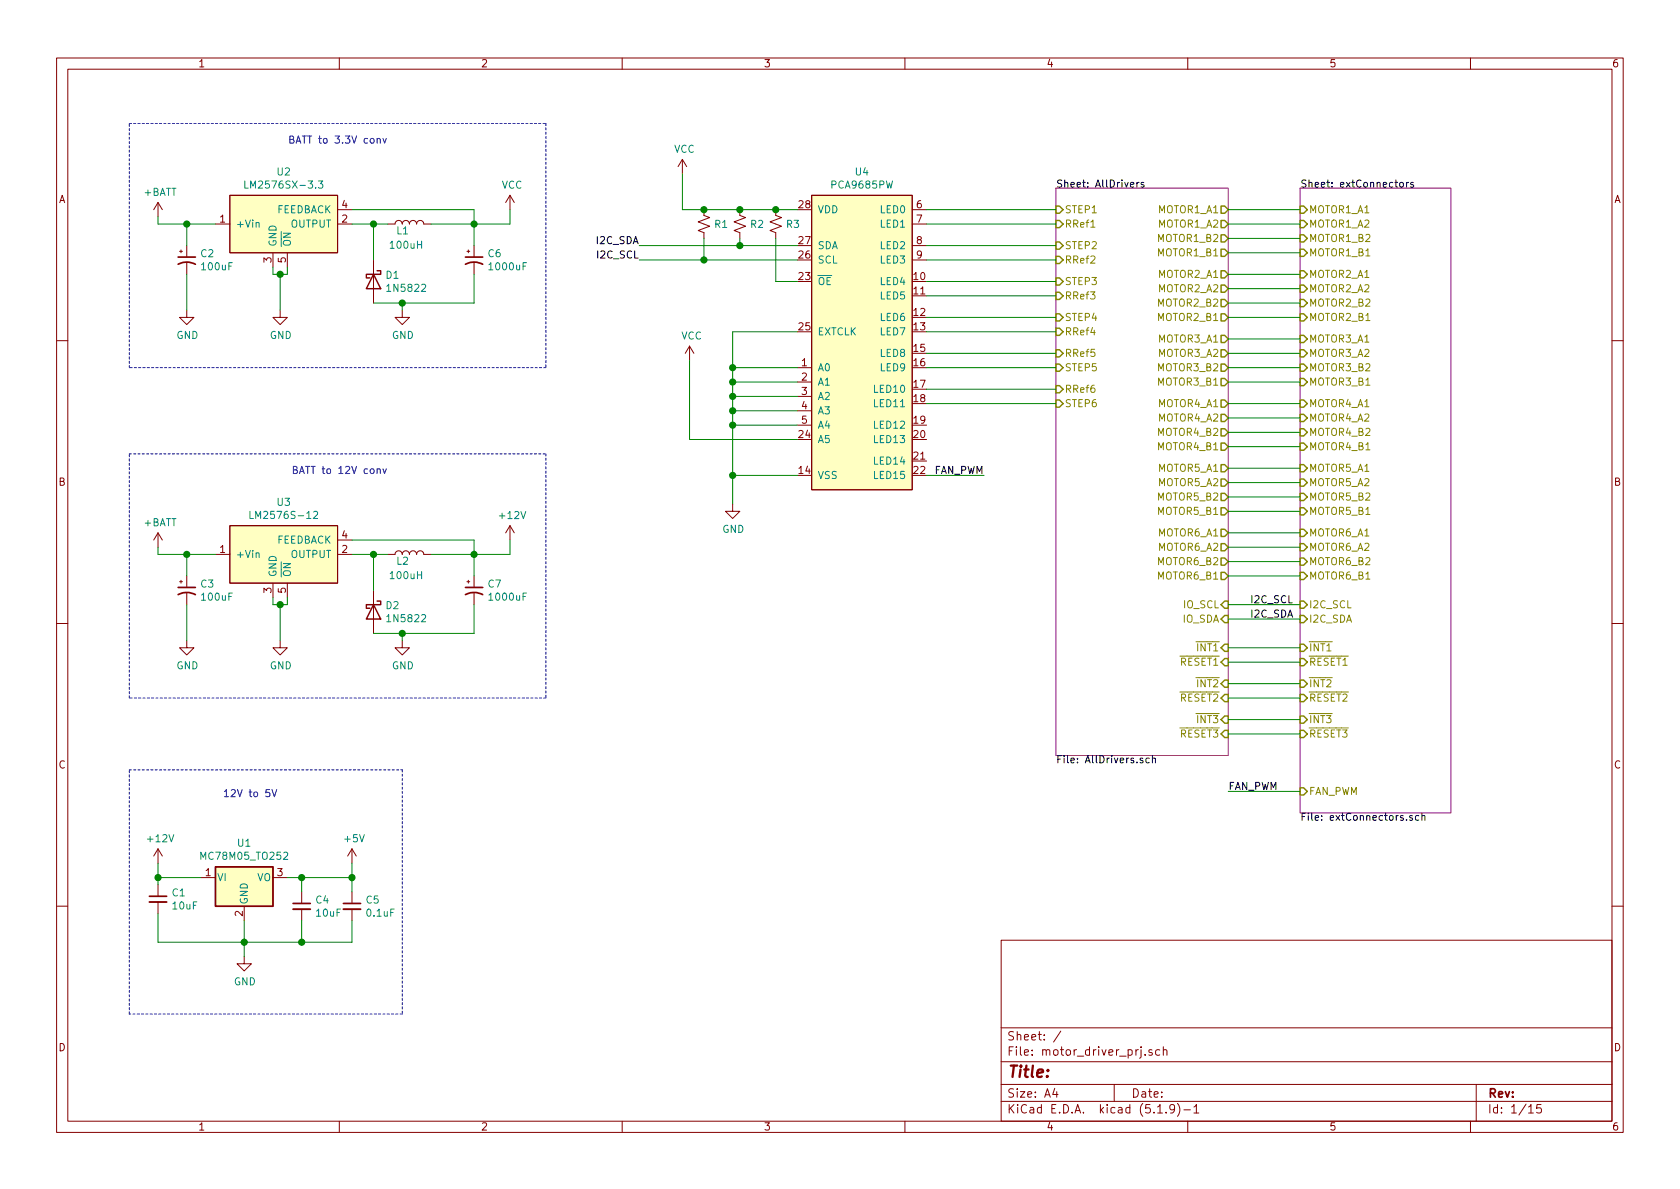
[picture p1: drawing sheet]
<svg xmlns="http://www.w3.org/2000/svg" width="297mm" height="210mm" viewBox="0 0 297 210" stroke-linecap="round" stroke-linejoin="round" font-family="sans-serif">
<g fill="none" stroke="#840000" stroke-width=".18">
<path d="M10 10.3h277v189.9h-277zM12 12.2h273v186.1h-273zM60 10.3v1.9M110 10.3v1.9M160 10.3v1.9M210 10.3v1.9M260 10.3v1.9M27.9 35.8v2.5M27.9 35.8l-.7 1.3M27.9 35.8l.8 1.3M38.1 39.6h2.5M40.6 34.5h19.1v10.2h-19.1z"/>
<path d="M59.7 37.1h2.5M59.7 39.6h2.5M68.6 39.6h1.2a.63 .63 0 0 1 .7-.6 .63 .63 0 0 1 .6 .6 .63 .63 0 0 1 .7-.6 .63 .63 0 0 1 .6 .6 .63 .63 0 0 1 .6-.6 .63 .63 0 0 1 .7 .6 .63 .63 0 0 1 .6-.6 .63 .63 0 0 1 .6 .6h1.3M90.2 34.5v2.6M90.2 34.5l-.8 1.3M90.2 34.5l.7 1.3M120.6 28.2l-.7 1.3M120.6 28.2v2.5M120.6 28.2l.8 1.3M124.5 37.1v1l1 .4-2.1 .7 2.1 .8-2.1 .8 1.1 .3v1.1M130.8 37.1v1l1 .4-2 .7 2 .8-2 .8 1 .3v1.1M137.2 37.1v1l1 .4-2.1 .7 2.1 .8-2.1 .8 1.1 .3v1.1"/>
<path d="M143.5 34.5h17.8v52.1h-17.8zM161.3 37.1h2.5M161.3 39.6h2.5M31.7 44.4h.6M32 44.2v.5M33 54.9v1.2h1.3l-1.3 1.3-1.3-1.3h1.3M33 43.4v2.1M33 46.5v2M48.3 44.7v2.5M49.5 54.9v1.2h1.3l-1.3 1.3-1.2-1.3h1.2M50.8 44.7v2.5M66 46v7.6"/>
<path d="M71.1 54.9v1.2h1.3l-1.3 1.3-1.3-1.3h1.3M82.5 44.4h.6M82.8 44.2v.5M83.8 43.4v2.1M83.8 46.5v2M161.3 43.4h2.5M161.3 46h2.5M10 60.2h2M121.9 61.2l-.7 1.3M121.9 61.2v2.5M121.9 61.2l.8 1.3M141 65h2.5"/>
<path d="M141 67.6h2.5M141 70.1h2.5M141 72.6h2.5M141 75.2h2.5M285 60.2h2M27.9 94.2l-.7 1.3M27.9 94.2v2.6M27.9 94.2l.8 1.3M38.1 98h2.5M40.6 93h19.1v10.1h-19.1zM59.7 98h2.5M59.7 95.5h2.5"/>
<path d="M68.6 98h1.2a.63 .63 0 0 1 .7-.6 .63 .63 0 0 1 .6 .6 .63 .63 0 0 1 .7-.6 .63 .63 0 0 1 .6 .6 .63 .63 0 0 1 .6-.6 .63 .63 0 0 1 .7 .6 .63 .63 0 0 1 .6-.6 .63 .63 0 0 1 .6 .6h1.3M90.2 93l-.8 1.2M90.2 93v2.5M90.2 93l.7 1.2M129.5 89.1v1.3h1.3l-1.3 1.3-1.2-1.3h1.2M10 110.3h2M31.7 102.9h.6M32 102.6v.5M33 113.3v1.2h1.3l-1.3 1.3-1.3-1.3h1.3M33 101.8v2.1M33 104.9v2M48.3 103.1v2.6"/>
<path d="M49.5 113.3v1.2h1.3l-1.3 1.3-1.2-1.3h1.2M50.8 103.1v2.6M66 104.4v7.6M71.1 113.3v1.2h1.3l-1.3 1.3-1.3-1.3h1.3M82.5 102.9h.6M82.8 102.6v.5M83.8 101.8v2.1M83.8 104.9v2M285 110.3h2M27.9 150.1v2.5M27.9 156.5v2M27.9 159.5v2"/>
<path d="M27.9 150.1l-.7 1.3M27.9 150.1l.8 1.3M35.6 155.2h2.5M48.3 155.2h2.5M53.3 157.7v2.1M62.2 150.1v2.5M62.2 157.7v2.1M62.2 150.1l-.7 1.3M62.2 150.1l.8 1.3M10 160.2h2M43.2 169.2v1.2h1.2l-1.2 1.3-1.3-1.3h1.3M43.2 160.3v2.5"/>
<path d="M53.3 160.8v2M62.2 160.8v2M177 166.3h108v32h-108zM285 160.2h2M60 198.3v1.9M110 198.3v1.9M160 198.3v1.9M177 194.8h108M177 191.8h108M177 187.8h108M177 181.8h108M186.5 192.5l-.4 1h1"/>
<path d="M186.8 193v1M187.6 182.3l-1.3 2M197 191.8v3M202.5 186.5v.1M203.7 185.7l-.4-.1-.2 .2 .1 .2 .5 .2v.3h-.6M204.7 196.8h.8M205.1 185.7l-.5-.1-.3 .3 .1 .6 .2 .1 .5-.1M205.7 185.7l.2-.1 .3 .1 .1 .9M205.7 185.1v1.5M206.2 196.7v.1M207.7 196l-.1 .1a.48 .48 0 0 1-.6 .1l-.2-.2 .2-.6a.48 .48 0 0 1 .6 .1 1.27 1.27 0 0 1-.2 1.2l-.4 .1M208.2 195.1a1.71 1.71 0 0 1 0 2.3"/>
<path d="M209.3 196.3h1.2M210 198.3v1.9M211.1 195.8l.4-.5v1.5M211.1 196.8h.9M260 198.3v1.9M261 191.8v6.5M270.3 195.8l.4-.5v1.5M270.3 196.8h.8M272.5 195.3h-.7l-.1 .7 .2-.1 .5 .1 .1 .2v.5l-.2 .1-.6-.1"/>
</g>
<path d="M186.7 33.3h30.5v100.3h-30.5zM229.9 33.3h26.6v110.5h-26.6z" fill="none" stroke="#840084" stroke-width=".18"/>
<g fill="none" stroke="#000" stroke-width=".18">
<path d="M199.9 32.7l.6-.1-.1-.3h-.3l-.2 .1v.6h.5M201 32.3v.8M201.4 32.3l-.4 .2M202.2 32.3h-.3l-.1 .1v.2l.4 .1v.3h-.4M247.5 32.4l.2-.1 .4 .1v.5l-.1 .1-.3 .1-.2-.1zM248.7 32.3v.8M249 32.3h-.2l-.1 .2M249.9 32.3h-.3l-.2 .1 .1 .2 .4 .1v.3h-.5M202.1 134.1h-.3l-.2 .1v.2l.5 .1v.3h-.5M203.2 134.1h-.4l-.2 .2 .1 .5h.5M203.8 134.2l.1-.1h.3l.1 .8M203.8 133.6v1.3"/>
<path d="M249.7 144.3l-.3-.1-.2 .2 .1 .2 .4 .1v.3h-.5M250.9 144.3l-.4-.1-.2 .2 .1 .6h.5M251.4 144.3l.2-.1 .3 .1v.8M251.4 143.8v1.3"/>
</g>
<g fill="none" stroke="#848400" stroke-width=".25">
<path d="M186.7 36.4h.6l.7 .7-.7 .6h-.6zM186.7 39h.6l.7 .6-.7 .7h-.6zM215.9 36.4h.6l.7 .7-.7 .6h-.6zM215.9 39h.6l.7 .6-.7 .7h-.6zM229.9 36.4h.6l.6 .7-.6 .6h-.6zM229.9 39h.6l.6 .6-.6 .7h-.6zM186.7 42.8h.6l.7 .6-.7 .7h-.6zM186.7 45.3h.6l.7 .7-.7 .6h-.6zM186.7 49.1h.6l.7 .7-.7 .6h-.6zM186.7 51.7h.6l.7 .6-.7 .7h-.6zM186.7 55.5h.6l.7 .6-.7 .7h-.6zM186.7 58h.6l.7 .7-.7 .6h-.6z"/>
<path d="M215.9 41.5h.6l.7 .7-.7 .6h-.6zM215.9 44.1h.6l.7 .6-.7 .6h-.6zM215.9 47.9h.6l.7 .6-.7 .6h-.6zM215.9 50.4h.6l.7 .6-.7 .7h-.6zM215.9 53h.6l.7 .6-.7 .6h-.6zM215.9 55.5h.6l.7 .6-.7 .7h-.6zM215.9 59.3h.6l.7 .6-.7 .7h-.6zM229.9 41.5h.6l.6 .7-.6 .6h-.6zM229.9 44.1h.6l.6 .6-.6 .6h-.6zM229.9 47.9h.6l.6 .6-.6 .6h-.6zM229.9 50.4h.6l.6 .6-.6 .7h-.6zM229.9 53h.6l.6 .6-.6 .6h-.6z"/>
<path d="M229.9 55.5h.6l.6 .6-.6 .7h-.6zM229.9 59.3h.6l.6 .6-.6 .7h-.6zM186.7 68.2h.6l.7 .6-.7 .7h-.6zM186.7 70.7h.6l.7 .7-.7 .6h-.6zM186.7 61.8h.6l.7 .7-.7 .6h-.6zM186.7 64.4h.6l.7 .6-.7 .7h-.6zM215.9 61.8h.6l.7 .7-.7 .6h-.6zM215.9 64.4h.6l.7 .6-.7 .7h-.6zM215.9 66.9h.6l.7 .7-.7 .6h-.6zM215.9 70.7h.6l.7 .7-.7 .6h-.6zM215.9 73.3h.6l.7 .6-.7 .6h-.6zM215.9 75.8h.6l.7 .6-.7 .7h-.6z"/>
<path d="M215.9 78.4h.6l.7 .6-.7 .6h-.6zM229.9 61.8h.6l.6 .7-.6 .6h-.6zM229.9 64.4h.6l.6 .6-.6 .7h-.6zM229.9 66.9h.6l.6 .7-.6 .6h-.6zM229.9 70.7h.6l.6 .7-.6 .6h-.6zM229.9 73.3h.6l.6 .6-.6 .6h-.6zM229.9 75.8h.6l.6 .6-.6 .7h-.6zM229.9 78.4h.6l.6 .6-.6 .6h-.6zM215.9 82.2h.6l.7 .6-.7 .6h-.6zM215.9 84.7h.6l.7 .6-.7 .7h-.6zM215.9 87.2h.6l.7 .7-.7 .6h-.6zM215.9 89.8h.6l.7 .6-.7 .7h-.6z"/>
<path d="M215.9 93.6h.6l.7 .6-.7 .7h-.6zM215.9 96.1h.6l.7 .7-.7 .6h-.6zM215.9 98.7h.6l.7 .6-.7 .6h-.6zM229.9 82.2h.6l.6 .6-.6 .6h-.6zM229.9 84.7h.6l.6 .6-.6 .7h-.6zM229.9 87.2h.6l.6 .7-.6 .6h-.6zM229.9 89.8h.6l.6 .6-.6 .7h-.6zM229.9 93.6h.6l.6 .6-.6 .7h-.6zM229.9 96.1h.6l.6 .7-.6 .6h-.6zM229.9 98.7h.6l.6 .6-.6 .6h-.6zM215.9 106.9l.6-.6h.7v1.3h-.7zM215.9 101.2h.6l.7 .6-.7 .7h-.6z"/>
<path d="M216.5 108.8h.7v1.3h-.7l-.6-.6zM216.5 113.9h.7v1.3h-.7l-.6-.7zM216.5 116.5h.7v1.2h-.7l-.6-.6zM229.9 101.2h.6l.6 .6-.6 .7h-.6zM229.9 108.8h.6l.6 .7-.6 .6h-.6zM229.9 106.3h.6l.6 .6-.6 .7h-.6zM229.9 113.9h.6l.6 .6-.6 .7h-.6zM229.9 116.5h.6l.6 .6-.6 .6h-.6zM215.9 123.4l.6-.6h.7v1.3h-.7zM216.5 120.3h.7v1.2h-.7l-.6-.6zM216.5 126.6h.7v1.3h-.7l-.6-.7zM216.5 129.2h.7v1.2h-.7l-.6-.6z"/>
<path d="M229.9 120.3h.6l.6 .6-.6 .6h-.6zM229.9 122.8h.6l.6 .6-.6 .7h-.6zM229.9 126.6h.6l.6 .6-.6 .7h-.6zM229.9 129.2h.6l.6 .6-.6 .6h-.6zM229.9 139.3h.6l.6 .6-.6 .7h-.6z"/>
</g>
<path d="M192.9 40.2h.7M234.4 113.5h1.2" fill="none" stroke="#848400" stroke-width=".18"/>
<g fill="#ffffc2" stroke="#ffffc2" stroke-width=".18">
<path d="M143.5 34.5h17.8v52.1h-17.8z"/>
<path d="M40.6 93h19.1v10.1h-19.1z"/>
<path d="M38.1 153.3h10.2v7h-10.2z"/>
<path d="M40.6 34.5h19.1v10.2h-19.1z"/>
</g>
<path d="M43.3 32v1.3h.6M45.3 39.5l.2-.2 .3 .1v.8M56.3 32h.8l-.5 .5 .4 .1v.5l-.2 .2-.5-.2M44.2 90.4v1.3h.6M45.3 97.9l.2-.1h.3v.8M55.4 90.5l.5-.1 .3 .4-.1 .2-.7 .7h.8" fill="none" stroke="#008484" stroke-width=".18"/>
<path d="M26.4 159.5h3.1M51.8 160.8h3.1M60.7 160.8h3.1" fill="none" stroke="#840000" stroke-width=".33"/>
<path d="M31.5 46.7a3.2 3.2 0 0 1 3 0M31.5 45.5h3M82.3 46.7a3.2 3.2 0 0 1 3 0M82.3 45.5h3M31.5 105.2a3.2 3.2 0 0 1 3 0M31.5 103.9h3M82.3 105.2a3.2 3.2 0 0 1 3 0M82.3 103.9h3M26.4 158.5h3.1M51.8 159.8h3.1M60.7 159.8h3.1" fill="none" stroke="#840000" stroke-width=".3"/>
<path d="M66 48.5l1.3 2.5h-2.5zM66.7 47.9h.6v.6h-2.5v.6h.6M66 106.9l1.3 2.6h-2.5zM66.7 106.3h.6v.6h-2.5v.7h.6M38.1 153.3h10.2v7h-10.2z" fill="none" stroke="#840000" stroke-width=".25"/>
<path d="M22.9 21.8h73.6M96.5 21.8v43.2M22.9 65v-43.2M96.5 65h-73.6M22.9 80.3h73.6M96.5 80.3v43.1M22.9 123.4v-43.1M22.9 136.1h48.2M71.1 136.1v43.2M96.5 123.4h-73.6M22.9 179.3v-43.2M71.1 179.3h-48.2" fill="none" stroke="#0000c2" stroke-width=".18" stroke-dasharray=".4 .4"/>
<g fill="none" stroke="#008400" stroke-width=".18">
<path d="M27.9 38.3v1.3h10.2M33 39.6v3.8M62.2 39.6h6.4M62.2 37.1h21.6v6.3M66 39.6v6.4M90.2 37.1v2.5h-14M120.6 30.7v6.4h20.4M163.8 39.6h22.9M163.8 37.1h22.9M217.2 39.6h12.7M217.2 37.1h12.7M33 48.5v6.4"/>
<path d="M48.3 47.2v1.3h2.5v-1.3M49.5 48.5v6.4M71.1 53.6v1.3M83.8 48.5v5.1h-17.8M113 46h28M113 43.4h28M124.5 42.2v3.8M130.8 42.2v1.2M137.2 42.2v7.6h3.8M141 58.7h-11.5v30.4M163.8 46h22.9M163.8 43.4h22.9"/>
<path d="M163.8 58.7h22.9M163.8 49.8h22.9M163.8 56.1h22.9M163.8 52.3h22.9M217.2 48.5h12.7M217.2 44.7h12.7M217.2 42.2h12.7M217.2 51h12.7M217.2 56.1h12.7M217.2 53.6h12.7M217.2 59.9h12.7M121.9 63.7v14h19.1"/>
<path d="M129.5 65h11.5M129.5 67.6h11.5M129.5 70.1h11.5M129.5 72.6h11.5M129.5 75.2h11.5M163.8 62.5h22.9M163.8 65h22.9M163.8 71.4h22.9M163.8 68.8h22.9M217.2 62.5h12.7M217.2 65h12.7M217.2 67.6h12.7"/>
<path d="M217.2 71.4h12.7M217.2 79h12.7M217.2 76.4h12.7M217.2 73.9h12.7M27.9 96.8v1.2h10.2M33 98v3.8M62.2 95.5h21.6v6.3M62.2 98h6.4M66 98v6.4M90.2 95.5v2.5h-14M129.5 84.1h11.5M163.8 84.1h10.2"/>
<path d="M217.2 85.3h12.7M217.2 99.3h12.7M217.2 96.8h12.7M217.2 94.2h12.7M217.2 90.4h12.7M217.2 87.9h12.7M217.2 82.8h12.7M33 106.9v6.4M48.3 105.7v1.2h2.5v-1.2M49.5 106.9v6.4M71.1 112v1.3M83.8 106.9v5.1h-17.8"/>
<path d="M217.2 106.9h12.7M217.2 109.5h12.7M217.2 101.8h12.7M217.2 114.5h12.7M217.2 117.1h12.7M217.2 139.9h12.7M217.2 120.9h12.7M217.2 123.4h12.7M217.2 127.2h12.7M217.2 129.8h12.7M27.9 152.6v3.9M27.9 155.2h7.7"/>
<path d="M50.8 155.2h11.4M53.3 155.2v2.5M62.2 152.6v5.1M27.9 161.5v5.1h34.3v-3.8M43.2 162.8v6.4M53.3 162.8v3.8"/>
</g>
<path d="M51.3 24.7l.5-.1 .1-.2v-.2l-.6-.2v1.3h.4l.3-.2v-.2l-.3-.2M52.3 25.3l.5-1.3 .4 1.3M51.9 83.1l.5-.1 .1-.2v-.2l-.6-.1v1.2h.4l.2-.1 .1-.3-.3-.2M47.7 139.6h-.6l-.1 .6 .5-.1 .2 .3v.3l-.2 .2-.5-.1M48.1 139.6l.4 1.3 .4-1.3" fill="none" stroke="#0000c2" stroke-width=".18"/>
<g fill="#008400" stroke="#008400" stroke-width=".25">
<circle cx="83.8" cy="98" r=".51"/>
<circle cx="137.2" cy="37.1" r=".51"/>
<circle cx="129.5" cy="65" r=".51"/>
<circle cx="53.3" cy="166.6" r=".51"/>
<circle cx="124.5" cy="46" r=".51"/>
<circle cx="124.5" cy="37.1" r=".51"/>
<circle cx="33" cy="39.6" r=".51"/>
<circle cx="130.8" cy="43.4" r=".51"/>
<circle cx="130.8" cy="37.1" r=".51"/>
<circle cx="66" cy="98" r=".51"/>
<circle cx="71.1" cy="112" r=".51"/>
<circle cx="71.1" cy="53.6" r=".51"/>
<circle cx="49.5" cy="48.5" r=".51"/>
<circle cx="53.3" cy="155.2" r=".51"/>
<circle cx="62.2" cy="155.2" r=".51"/>
<circle cx="129.5" cy="84.1" r=".51"/>
<circle cx="49.5" cy="106.9" r=".51"/>
<circle cx="33" cy="98" r=".51"/>
<circle cx="43.2" cy="166.6" r=".51"/>
<circle cx="83.8" cy="39.6" r=".51"/>
<circle cx="129.5" cy="67.6" r=".51"/>
<circle cx="66" cy="39.6" r=".51"/>
<circle cx="129.5" cy="75.2" r=".51"/>
<circle cx="27.9" cy="155.2" r=".51"/>
<circle cx="129.5" cy="70.1" r=".51"/>
<circle cx="129.5" cy="72.6" r=".51"/>
</g>
<text font-size="2.8" fill="#840000" x="178" y="190.5">Title:</text>
<g font-size="2.1" fill="#840000">
<text x="178" y="184">Sheet: /</text>
<text x="178" y="186.7">File: motor_driver_prj.sch</text>
<text x="178" y="196.9">KiCad E.D.A. kicad (5.1.9)-1</text>
<text x="178" y="194.1">Size: A4</text>
<text x="200" y="194.1">Date:</text>
<text x="263" y="194.1">Rev:</text>
<text x="263" y="196.9">Id: 1/15</text>
</g>
<g font-size="1.8" fill="#840000">
<text x="35" y="11.9">1</text>
<text x="85" y="11.9">2</text>
<text x="135" y="11.9">3</text>
<text x="185" y="11.9">4</text>
<text x="235" y="11.9">5</text>
<text x="285" y="11.9">6</text>
<text x="10.4" y="35.9">A</text>
<text x="285.4" y="35.9">A</text>
<text x="38.9" y="39.4">1</text>
<text x="60.5" y="39.4">2</text>
<text x="60.5" y="36.8">4</text>
<text x="141.3" y="36.8">28</text>
<text x="162.1" y="36.8">6</text>
<text x="162.1" y="39.4">7</text>
<text x="48" y="46.5" transform="rotate(-90 48 46.5)">3</text>
<text x="50.5" y="46.5" transform="rotate(-90 50.5 46.5)">5</text>
<text x="141.3" y="45.7">26</text>
<text x="141.3" y="43.2">27</text>
<text x="162.1" y="43.2">8</text>
<text x="162.1" y="45.7">9</text>
<text x="141.3" y="49.5">23</text>
<text x="161.6" y="49.5">10</text>
<text x="161.6" y="52.1">11</text>
<text x="141.3" y="58.4">25</text>
<text x="161.6" y="55.9">12</text>
<text x="161.6" y="58.4">13</text>
<text x="141.8" y="64.8">1</text>
<text x="161.6" y="62.2">15</text>
<text x="161.6" y="64.8">16</text>
<text x="141.8" y="67.3">2</text>
<text x="141.8" y="69.8">3</text>
<text x="161.6" y="68.6">17</text>
<text x="161.6" y="71.1">18</text>
<text x="141.3" y="77.5">24</text>
<text x="141.8" y="72.4">4</text>
<text x="141.8" y="74.9">5</text>
<text x="161.6" y="74.9">19</text>
<text x="161.6" y="77.5">20</text>
<text x="141.3" y="83.8">14</text>
<text x="161.6" y="81.3">21</text>
<text x="161.6" y="83.8">22</text>
<text x="10.4" y="85.9">B</text>
<text x="285.4" y="85.9">B</text>
<text x="60.5" y="95.2">4</text>
<text x="38.9" y="97.8">1</text>
<text x="60.5" y="97.8">2</text>
<text x="48" y="104.9" transform="rotate(-90 48 104.9)">3</text>
<text x="50.5" y="104.9" transform="rotate(-90 50.5 104.9)">5</text>
<text x="10.4" y="135.9">C</text>
<text x="285.4" y="135.9">C</text>
<text x="36.3" y="154.9">1</text>
<text x="49" y="154.9">3</text>
<text x="42.9" y="162" transform="rotate(-90 42.9 162)">2</text>
<text x="10.4" y="185.9">D</text>
<text x="285.4" y="185.9">D</text>
<text x="35" y="199.9">1</text>
<text x="85" y="199.9">2</text>
<text x="135" y="199.9">3</text>
<text x="185" y="199.9">4</text>
<text x="235" y="199.9">5</text>
<text x="285" y="199.9">6</text>
</g>
<g font-size="1.8" fill="#0000c2">
<text x="53" y="25.4">BATT to 3.3V conv</text>
<text x="53.4" y="83.8">BATT to 12V conv</text>
<text x="39.4" y="141">12V to 5V</text>
</g>
<g font-size="1.8" fill="#008484">
<text x="119.2" y="27">VCC</text>
<text x="25.5" y="34.6">+BATT</text>
<text x="44.2" y="33.3">LM2576SX-3.3</text>
<text x="49" y="31">U2</text>
<text x="88.7" y="33.4">VCC</text>
<text x="147.1" y="33.3">PCA9685PW</text>
<text x="151.3" y="31">U4</text>
<text x="41.7" y="40.3">+Vin</text>
<text x="48.8" y="37.7">FEEDBACK</text>
<text x="51.4" y="40.3">OUTPUT</text>
<text x="70.2" y="41.4">L1</text>
<text x="126.4" y="40.3">R1</text>
<text x="132.7" y="40.3">R2</text>
<text x="139.1" y="40.3">R3</text>
<text x="144.5" y="37.7">VDD</text>
<text x="155.8" y="37.7">LED0</text>
<text x="155.8" y="40.3">LED1</text>
<text x="35.5" y="45.5">C2</text>
<text x="35.8" y="47.8">100uF</text>
<text x="48.9" y="43.7" transform="rotate(-90 48.9 43.7)">GND</text>
<text x="51.4" y="43.7" transform="rotate(-90 51.4 43.7)">ON</text>
<text x="69.2" y="44">100uH</text>
<text x="86.3" y="45.5">C6</text>
<text x="86.7" y="47.8">1000uF</text>
<text x="144.5" y="46.6">SCL</text>
<text x="144.5" y="44.1">SDA</text>
<text x="155.8" y="44.1">LED2</text>
<text x="155.8" y="46.6">LED3</text>
<text x="68.3" y="49.3">D1</text>
<text x="68.7" y="51.6">1N5822</text>
<text x="144.5" y="50.4">OE</text>
<text x="155.8" y="50.4">LED4</text>
<text x="155.8" y="53">LED5</text>
<text x="31.2" y="59.9">GND</text>
<text x="47.7" y="59.9">GND</text>
<text x="69.3" y="59.9">GND</text>
<text x="144.5" y="59.3">EXTCLK</text>
<text x="155.8" y="56.8">LED6</text>
<text x="155.8" y="59.3">LED7</text>
<text x="120.4" y="60">VCC</text>
<text x="144.5" y="65.7">A0</text>
<text x="155.8" y="63.1">LED8</text>
<text x="155.8" y="65.7">LED9</text>
<text x="144.5" y="68.2">A1</text>
<text x="144.5" y="70.7">A2</text>
<text x="154.8" y="69.5">LED10</text>
<text x="144.5" y="73.3">A3</text>
<text x="144.5" y="75.8">A4</text>
<text x="154.8" y="72">LED11</text>
<text x="154.8" y="75.8">LED12</text>
<text x="144.5" y="78.4">A5</text>
<text x="154.8" y="78.4">LED13</text>
<text x="154.8" y="82.2">LED14</text>
<text x="49" y="89.5">U3</text>
<text x="144.5" y="84.7">VSS</text>
<text x="154.8" y="84.7">LED15</text>
<text x="25.5" y="93.1">+BATT</text>
<text x="45.1" y="91.8">LM2576S-12</text>
<text x="88.5" y="91.8">+12V</text>
<text x="127.7" y="94.2">GND</text>
<text x="41.7" y="98.7">+Vin</text>
<text x="48.8" y="96.1">FEEDBACK</text>
<text x="51.4" y="98.7">OUTPUT</text>
<text x="70.2" y="99.9">L2</text>
<text x="35.5" y="103.9">C3</text>
<text x="35.8" y="106.2">100uF</text>
<text x="48.9" y="102.1" transform="rotate(-90 48.9 102.1)">GND</text>
<text x="51.4" y="102.1" transform="rotate(-90 51.4 102.1)">ON</text>
<text x="68.3" y="107.7">D2</text>
<text x="69.2" y="102.4">100uH</text>
<text x="86.3" y="103.9">C7</text>
<text x="86.7" y="106.2">1000uF</text>
<text x="68.7" y="110">1N5822</text>
<text x="31.2" y="118.4">GND</text>
<text x="47.7" y="118.4">GND</text>
<text x="69.3" y="118.4">GND</text>
<text x="26.2" y="148.9">+12V</text>
<text x="42.1" y="149.7">U1</text>
<text x="61" y="148.9">+5V</text>
<text x="35.9" y="152">MC78M05_TO252</text>
<text x="38.4" y="155.8">VI</text>
<text x="45.4" y="155.8">VO</text>
<text x="30.5" y="158.5">C1</text>
<text x="30.6" y="160.8">10uF</text>
<text x="43.8" y="160" transform="rotate(-90 43.8 160)">GND</text>
<text x="55.9" y="159.8">C4</text>
<text x="64.8" y="159.8">C5</text>
<text x="56" y="162.1">10uF</text>
<text x="64.9" y="162.1">0.1uF</text>
<text x="41.4" y="174.2">GND</text>
</g>
<g font-size="1.8">
<text x="186.7" y="33.2">Sheet: AllDrivers</text>
<text x="229.9" y="33.2">Sheet: extConnectors</text>
<text x="105.6" y="43.2">I2C_SDA</text>
<text x="105.8" y="45.7">I2C_SCL</text>
<text x="165" y="83.8">FAN_PWM</text>
<text x="221" y="106.7">I2C_SCL</text>
<text x="221" y="109.2">I2C_SDA</text>
<text x="186.7" y="135">File: AllDrivers.sch</text>
<text x="217.2" y="139.7">FAN_PWM</text>
<text x="229.9" y="145.1">File: extConnectors.sch</text>
</g>
<g font-size="1.8" fill="#848400">
<text x="188.2" y="37.7">STEP1</text>
<text x="188.2" y="40.3">RRef1</text>
<text x="204.8" y="37.7">MOTOR1_A1</text>
<text x="204.8" y="40.3">MOTOR1_A2</text>
<text x="231.4" y="37.7">MOTOR1_A1</text>
<text x="231.4" y="40.3">MOTOR1_A2</text>
<text x="188.2" y="44.1">STEP2</text>
<text x="188.2" y="46.6">RRef2</text>
<text x="204.8" y="42.8">MOTOR1_B2</text>
<text x="204.8" y="45.3">MOTOR1_B1</text>
<text x="231.4" y="42.8">MOTOR1_B2</text>
<text x="231.4" y="45.3">MOTOR1_B1</text>
<text x="188.2" y="50.4">STEP3</text>
<text x="188.2" y="53">RRef3</text>
<text x="204.8" y="49.1">MOTOR2_A1</text>
<text x="204.8" y="51.7">MOTOR2_A2</text>
<text x="231.4" y="49.1">MOTOR2_A1</text>
<text x="231.4" y="51.7">MOTOR2_A2</text>
<text x="188.2" y="56.8">STEP4</text>
<text x="188.2" y="59.3">RRef4</text>
<text x="204.8" y="54.2">MOTOR2_B2</text>
<text x="204.8" y="56.8">MOTOR2_B1</text>
<text x="231.4" y="54.2">MOTOR2_B2</text>
<text x="231.4" y="56.8">MOTOR2_B1</text>
<text x="188.2" y="63.1">RRef5</text>
<text x="188.2" y="65.7">STEP5</text>
<text x="204.8" y="60.6">MOTOR3_A1</text>
<text x="204.8" y="63.1">MOTOR3_A2</text>
<text x="204.8" y="65.7">MOTOR3_B2</text>
<text x="231.4" y="60.6">MOTOR3_A1</text>
<text x="231.4" y="63.1">MOTOR3_A2</text>
<text x="231.4" y="65.7">MOTOR3_B2</text>
<text x="188.2" y="69.5">RRef6</text>
<text x="204.8" y="68.2">MOTOR3_B1</text>
<text x="231.4" y="68.2">MOTOR3_B1</text>
<text x="188.2" y="72">STEP6</text>
<text x="204.8" y="72">MOTOR4_A1</text>
<text x="204.8" y="74.5">MOTOR4_A2</text>
<text x="204.8" y="77.1">MOTOR4_B2</text>
<text x="231.4" y="72">MOTOR4_A1</text>
<text x="231.4" y="74.5">MOTOR4_A2</text>
<text x="231.4" y="77.1">MOTOR4_B2</text>
<text x="204.8" y="79.6">MOTOR4_B1</text>
<text x="204.8" y="83.4">MOTOR5_A1</text>
<text x="231.4" y="79.6">MOTOR4_B1</text>
<text x="231.4" y="83.4">MOTOR5_A1</text>
<text x="204.8" y="86">MOTOR5_A2</text>
<text x="204.8" y="88.5">MOTOR5_B2</text>
<text x="231.4" y="86">MOTOR5_A2</text>
<text x="231.4" y="88.5">MOTOR5_B2</text>
<text x="204.8" y="91.1">MOTOR5_B1</text>
<text x="204.8" y="94.9">MOTOR6_A1</text>
<text x="231.4" y="91.1">MOTOR5_B1</text>
<text x="231.4" y="94.9">MOTOR6_A1</text>
<text x="204.8" y="97.4">MOTOR6_A2</text>
<text x="204.8" y="99.9">MOTOR6_B2</text>
<text x="231.4" y="97.4">MOTOR6_A2</text>
<text x="231.4" y="99.9">MOTOR6_B2</text>
<text x="204.8" y="102.5">MOTOR6_B1</text>
<text x="209.2" y="107.6">IO_SCL</text>
<text x="231.4" y="102.5">MOTOR6_B1</text>
<text x="231.4" y="107.6">I2C_SCL</text>
<text x="209.1" y="110.1">IO_SDA</text>
<text x="231.4" y="110.1">I2C_SDA</text>
<text x="208.8" y="117.7">RESET1</text>
<text x="211.8" y="115.2">INT1</text>
<text x="231.4" y="115.2">INT1</text>
<text x="231.4" y="117.7">RESET1</text>
<text x="208.8" y="124.1">RESET2</text>
<text x="211.8" y="121.5">INT2</text>
<text x="231.4" y="121.5">INT2</text>
<text x="231.4" y="124.1">RESET2</text>
<text x="208.8" y="130.4">RESET3</text>
<text x="211.8" y="127.9">INT3</text>
<text x="231.4" y="127.9">INT3</text>
<text x="231.4" y="130.4">RESET3</text>
<text x="231.4" y="140.6">FAN_PWM</text>
</g>
</svg>
